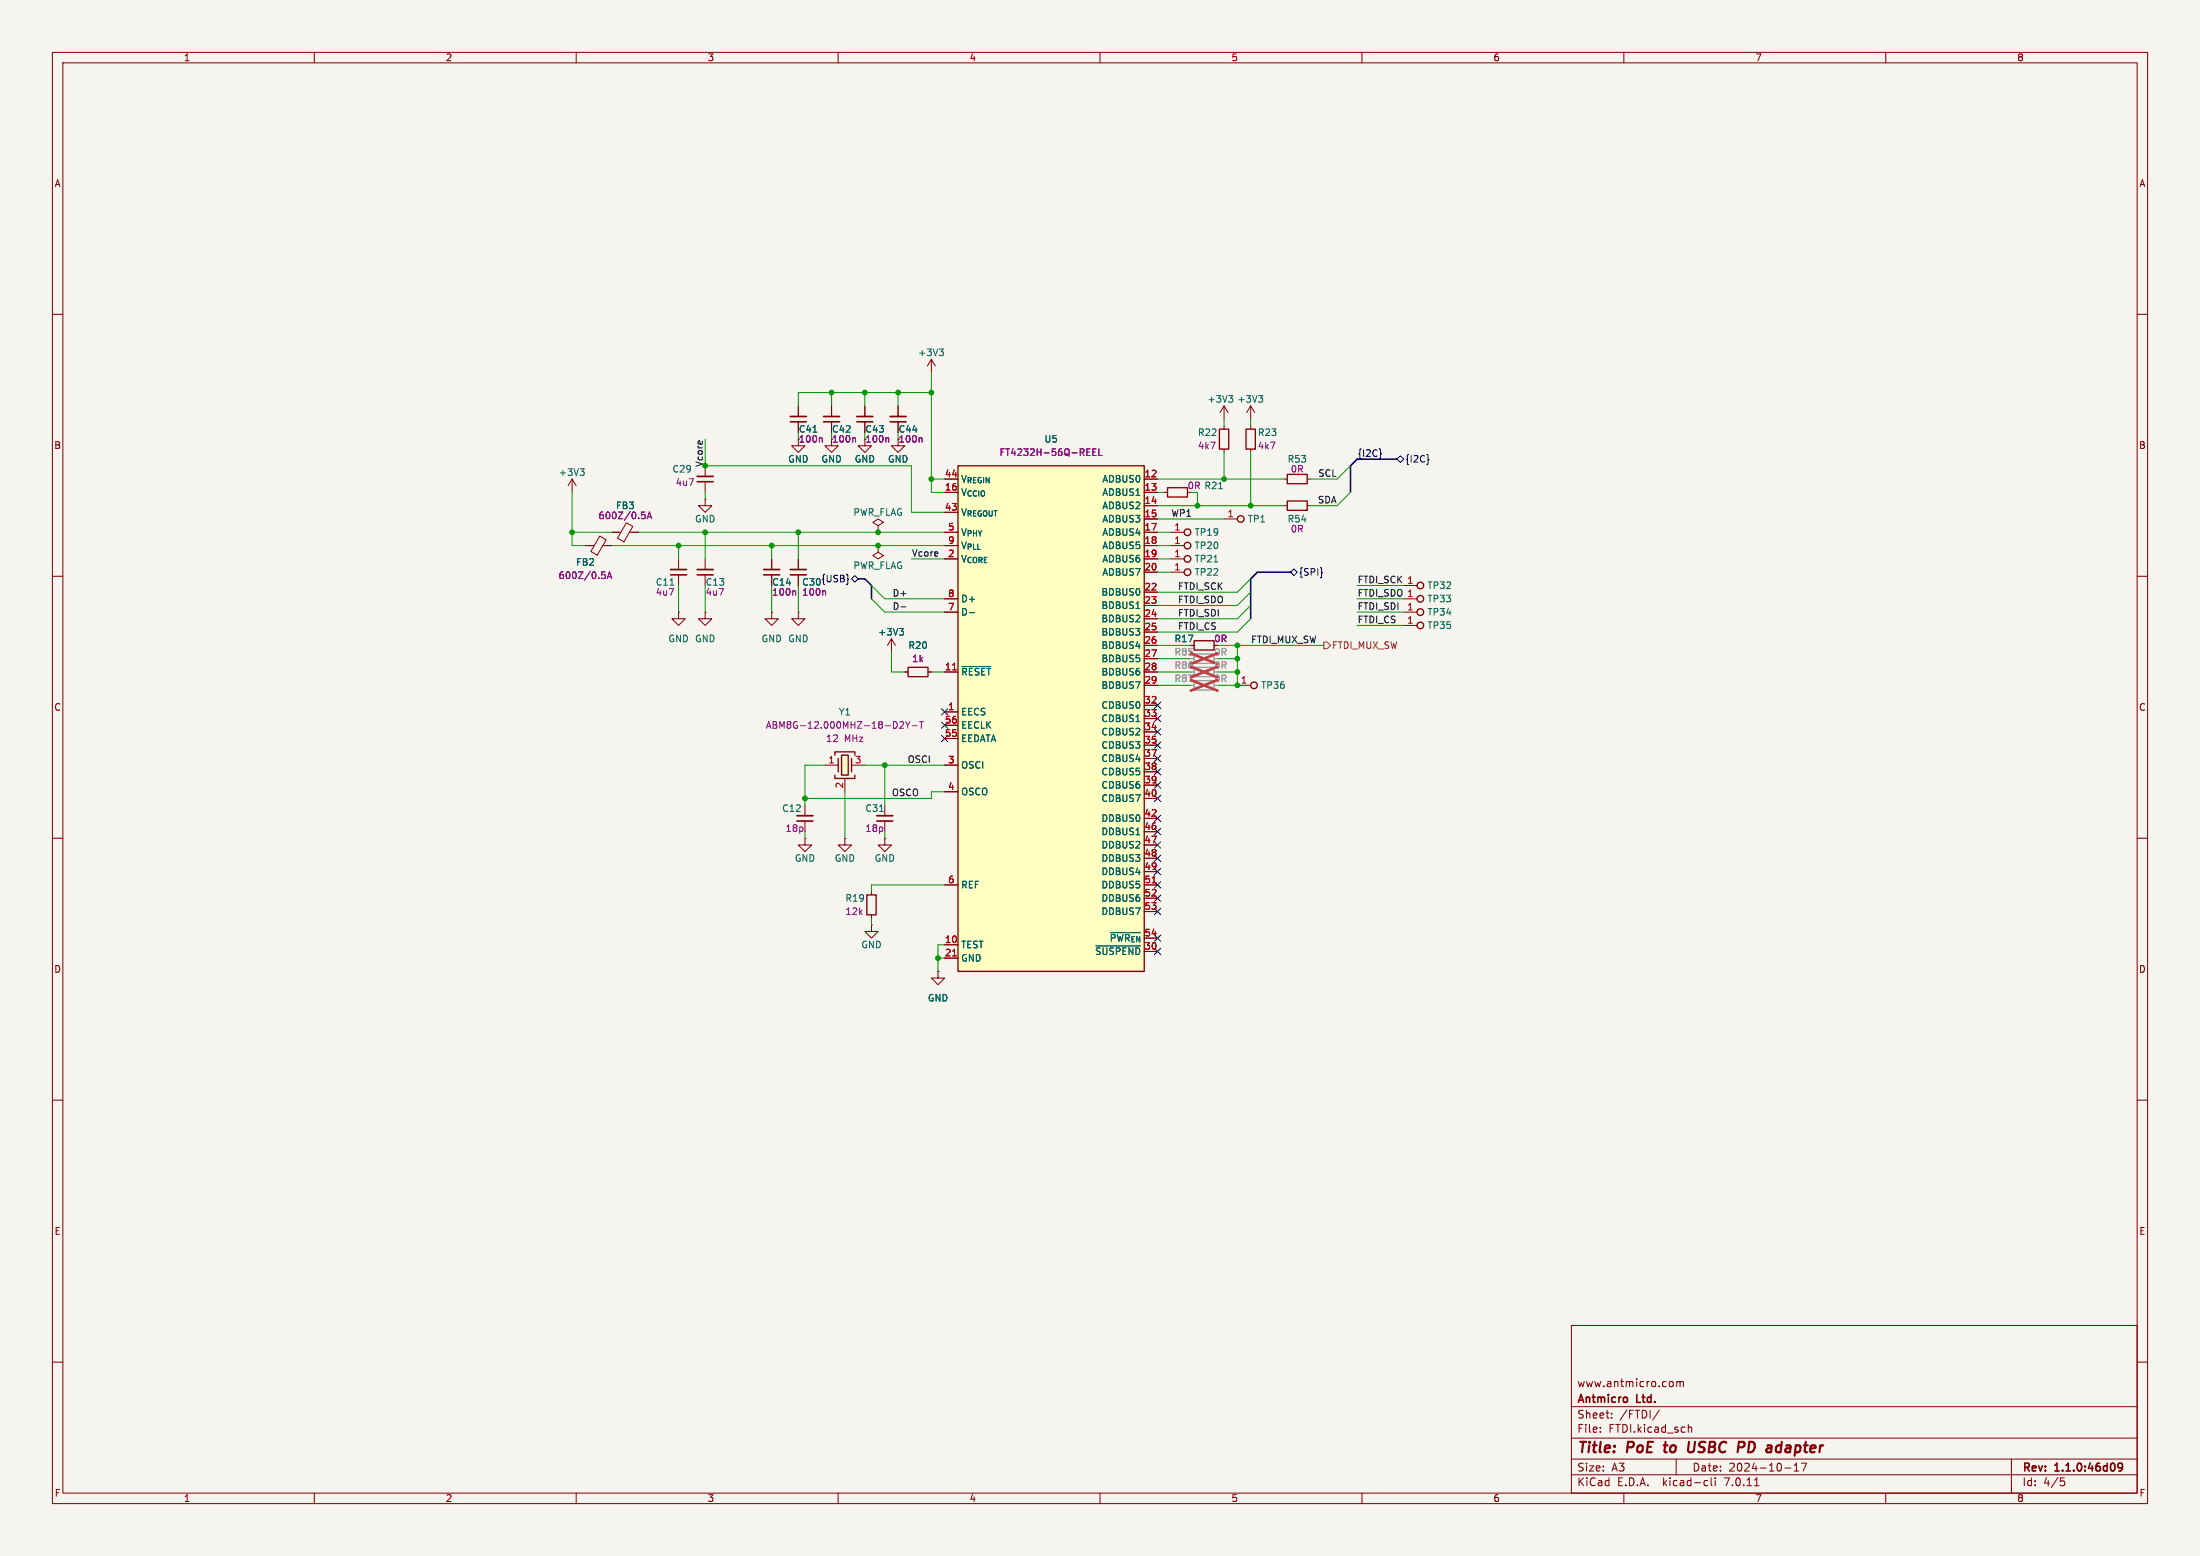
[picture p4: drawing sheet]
<svg xmlns="http://www.w3.org/2000/svg" width="420mm" height="297mm" viewBox="0 0 420 297" stroke-linecap="round" stroke-linejoin="round" font-family="sans-serif">
<path d="M0 0h420v297h-420z" fill="#f5f4ef" stroke="#f5f4ef" stroke-width=".19"/>
<g fill="none" stroke="#840000" stroke-width=".19">
<path d="M10 10h400v277h-400zM12 12h396v273h-396zM60 10v2M110 10v2M160 10v2M210 10v2M260 10v2M310 10v2M360 10v2M10 60h2M408 60h2M152.4 77.5v2"/>
<path d="M158.7 77.5v2M165.1 77.5v2M171.4 77.5v2M177.8 68.6v2.5M177.8 68.6l-.8 1.3M177.8 68.6l.8 1.3M233.7 77.5v2.5M233.7 77.5l-.8 1.2M233.7 77.5l.7 1.2M238.8 77.5v2.5M238.8 77.5l-.8 1.2M238.8 77.5l.7 1.2"/>
<path d="M109.2 91.4v2.6M109.2 91.4l-.7 1.3M109.2 91.4l.8 1.3M119.6 99.8l1.2 .7-1.7 2.9-1.2-.7zM134.6 95.3v1.2h1.3l-1.3 1.3-1.3-1.3h1.3M134.6 95.3h.1M134.6 88.9v2M134.6 91.9v2.1M152.4 83.8v1.3h1.3l-1.3 1.3-1.3-1.3h1.3M152.4 80.5v2.1M158.7 83.8v1.3h1.3l-1.3 1.3-1.2-1.3h1.2M158.7 80.5v2.1"/>
<path d="M165.1 83.8v1.3h1.3l-1.3 1.3-1.3-1.3h1.3M165.1 80.5v2.1M171.4 83.8v1.3h1.3l-1.3 1.3-1.2-1.3h1.2M171.4 80.5v2.1M180.3 94h2.6M180.3 91.4h2.6M180.3 97.8h2.6M218.4 99.1h2.6M218.4 94h2.6M218.4 91.4h2.6M218.4 96.5h2.6M222.2 94h.7"/>
<path d="M233.7 99.1h2.5M233.7 81.3v.6M233.7 85.7v.7M238.8 81.3v.6M238.8 85.7v.7M245.1 91.4h.6M245.1 96.5h.6M249.6 91.4h.6M249.6 96.5h.6M10 110h2M111.8 104.1h1.6M114.5 102.3l1.2 .7-1.7 3-1.2-.7z"/>
<path d="M115.1 104.1h1.7M116.8 101.6h1.7M120.2 101.6h1.7M129.5 116.8v1.3h1.3l-1.3 1.3-1.2-1.3h1.2M129.5 116.8h.1M129.5 106.7v2M129.5 109.7v2.1M134.6 116.8v1.3h1.3l-1.3 1.3-1.3-1.3h1.3M134.6 116.8h.1M134.6 106.7v2M134.6 109.7v2.1M147.3 116.8v1.3h1.3l-1.3 1.3-1.3-1.3h1.3"/>
<path d="M147.3 116.8h.1M147.3 106.7v2M147.3 109.7v2.1M152.4 116.8v1.3h1.3l-1.3 1.3-1.3-1.3h1.3M152.4 116.8h.1M152.4 106.7v2M152.4 109.7v2.1M167.6 100.3l1.1-.6-1.1-.6-1 .6 1 .6v1.3M167.6 101.6h.1M167.6 104.1v1.3l1.1 .6-1.1 .7-1-.7 1-.6M167.6 104.1h.1M180.3 101.6h2.6"/>
<path d="M180.3 104.1h2.6M180.3 106.7h2.6M180.3 116.8h2.6M180.3 114.3h2.6M218.4 101.6h2.6M218.4 104.1h2.6M218.4 109.2h2.6M218.4 106.7h2.6M218.4 113h2.6M218.4 115.6h2.6M218.4 118.1h2.6M223.5 101.6h2.6"/>
<path d="M223.5 104.1h2.6M223.5 109.2h2.6M223.5 106.7h2.6M268 116.8h2.5M268 114.3h2.5M268 119.4h2.5M268 111.8h2.5M408 110h2M170.2 121.9v2.6M170.2 121.9l-.8 1.3M170.2 121.9l.7 1.3M172.7 128.3h.7"/>
<path d="M177.2 128.3h.6M180.3 135.9h2.6M180.3 128.3h2.6M180.3 138.4h2.6M218.4 123.2h2.6M218.4 130.8h2.6M218.4 128.3h2.6M218.4 120.7h2.6M218.4 125.7h2.6M218.4 134.6h2.6M218.4 137.2h2.6M218.4 139.7h2.6"/>
<path d="M227.3 123.2h.7M236.2 130.8h2.6M10 160h2M153.7 153.7v2M153.7 156.7v2.1M157.5 146.1h2.5M161.3 148.6v2.5M162.6 146.1h2.5M168.9 153.7v2M168.9 156.7v2.1M180.3 146.1h2.6M180.3 151.1h2.6"/>
<path d="M180.3 141h2.6M218.4 142.2h2.6M218.4 144.8h2.6M218.4 147.3h2.6M218.4 149.9h2.6M218.4 152.4h2.6M218.4 156.2h2.6M218.4 158.8h2.6M408 160h2M153.7 160v1.3h1.2l-1.2 1.3-1.3-1.3h1.3M153.7 160h.1M161.3 160v1.3h1.3l-1.3 1.3-1.3-1.3h1.3"/>
<path d="M161.3 160h.1M166.4 176.5v1.3h1.2l-1.2 1.3-1.3-1.3h1.3M166.4 176.5h.1M166.4 170.2v.6M166.4 174.6v.7M168.9 160v1.3h1.3l-1.3 1.3-1.3-1.3h1.3M168.9 160h.1M180.3 168.9h2.6M218.4 161.3h2.6M218.4 163.8h2.6M218.4 166.4h2.6M218.4 168.9h2.6"/>
<path d="M218.4 171.5h2.6M218.4 174h2.6M179.1 185.4v1.3h1.2l-1.2 1.3-1.3-1.3h1.3M179.1 185.4h.1M180.3 180.3h2.6M180.3 182.9h2.6M218.4 181.6h2.6M10 210h2M408 210h2M10 260h2M300 253h108v32h-108zM408 260h2"/>
<path d="M300 278.5h108M300 274.5h108M300 268.5h108M305.5 273.2v.2M305.5 272.5v.1M307.7 270.5v.2M307.7 269.8v.1M316.8 269.1l-1.3 1.9M319.2 263.7l.2 .3v.4l-.2 .3M320 278.5v3M320.1 263.8l.4-.1 .2 .2M320.1 263.7v1"/>
<path d="M320.7 263.9l.2-.2 .4 .1 .1 .9M320.7 263.9v.8M322.3 271.9v1.5M322.3 272.5l.2-.1 .4 .1v.9M342.5 279.7l.4-.4v1.5M344.9 279.3l-.7 1.5M384 278.5v6.5M60 285v2M110 285v2M160 285v2M210 285v2M260 285v2"/>
<path d="M300 281.5h108M310 285v2M325.6 282.6l.4 .1M326 283.5l-.4 .1M326.7 282.1v1.3l.2 .2M327.4 282.1v.1M327.4 282.6v1M334.9 283.6h.9M340.7 280.2h1.2M342.5 280.8h.9M360 285v2M393.4 282.1h.7"/>
<path d="M393.5 282.7h.4l.3 .2-.2 .6-.5 .1"/>
</g>
<path d="M133.1 91.9h3M150.9 80.5h3M157.2 80.5h3.1M163.6 80.5h3M169.9 80.5h3.1M128 109.7h3.1M133.1 109.7h3M145.8 109.7h3M150.9 109.7h3M152.1 156.7h3.1M167.4 156.7h3M405.2 279.9l-.3 .3h-.3l-.3-.3 .2-.5 .4-.1 .2 .1a.99 .99 0 0 1-.3 1.4h-.3" fill="none" stroke="#840000" stroke-width=".3"/>
<path d="M317.6 275.9h.8M318 275.2l-.2 1.7 .2 .3M322.4 275.2l-.2 1.6 .2 .3a.66 .66 0 0 0 .9-.1M332.9 275.3a.53 .53 0 0 1 0 .8M339.2 277.1l.5 .1M339.9 275.9a.67 .67 0 0 0-.8 .4" fill="none" stroke="#840000" stroke-width=".4"/>
<g fill="none" stroke="#840000" stroke-width=".25">
<path d="M182.9 88.9h35.5v96.5h-35.5zM222.9 93.1h3.8v1.8h-3.8zM232.8 81.9h1.8v3.8h-1.8zM237.9 81.9h1.7v3.8h-1.7zM245.7 90.6h3.9v1.7h-3.9zM245.7 95.6h3.9v1.8h-3.9zM173.4 127.4h3.8v1.8h-3.8zM228 122.3h3.8v1.8h-3.8zM159.4 148v.6h3.8v-.6M159.4 144.1v-.6h3.8v.6M160 144.8v2.5M160.7 144.1h1.2v3.9h-1.2z"/>
<path d="M162.6 144.8v2.5M165.5 170.8h1.8v3.8h-1.8z"/>
<circle cx="236.9" cy="99.1" r=".63"/>
<circle cx="226.7" cy="104.1" r=".63"/>
<circle cx="226.7" cy="106.7" r=".63"/>
<circle cx="226.7" cy="101.6" r=".63"/>
<circle cx="226.7" cy="109.2" r=".63"/>
<circle cx="271.1" cy="116.8" r=".63"/>
<circle cx="271.1" cy="119.4" r=".63"/>
<circle cx="271.1" cy="111.8" r=".63"/>
<circle cx="271.1" cy="114.3" r=".63"/>
<circle cx="239.4" cy="130.8" r=".63"/>
</g>
<path d="M228 129.9h3.8v1.8h-3.8zM228 124.8h3.8v1.8h-3.8zM228 127.4h3.8v1.8h-3.8z" fill="none" stroke="#9c9b98" stroke-width=".25"/>
<path d="M227.3 130.8h.7M227.3 125.7h.7M227.3 128.3h.7" fill="none" stroke="#9c9b98" stroke-width=".19"/>
<path d="M227.3 129.8l5.1 2M227.3 124.7l5.1 2M227.3 127.3l5.1 2M232.4 129.8l-5.1 2M232.4 124.7l-5.1 2M232.4 127.3l-5.1 2" fill="none" stroke="#eb3a3d" stroke-width=".46"/>
<g fill="none" stroke="#006464" stroke-width=".19">
<path d="M179.3 66.6h.8l-.4 .5M179.9 67.1l.2 .2v.3l-.2 .3M234.6 75.5h.7l-.4 .5M235.1 76l.2 .2v.3l-.2 .3M240.3 75.5h.8l-.5 .5M240.8 76l.3 .2v.3l-.3 .3M110.7 89.5h.8l-.4 .5M111.3 90l.2 .2v.3l-.2 .2M155.2 82.5h.7M232.7 93.3h.7M127.9 111.7h.7M171.7 120h.8l-.4 .4"/>
<path d="M185.1 116.9h.9M216.9 116.1h.7M231.8 107.3h.7M172.2 120.4l.3 .3v.3l-.3 .2M183.6 127.2h5.5M167.9 154.9h.7M212 178h5.7M209.2 180.6h8.5"/>
</g>
<path d="M150.9 79.5h3M157.2 79.5h3.1M163.6 79.5h3M169.9 79.5h3.1M133.1 90.9h3M128 108.7h3.1M133.1 108.7h3M145.8 108.7h3M150.9 108.7h3M152.1 155.7h3.1M167.4 155.7h3" fill="none" stroke="#840000" stroke-width=".33"/>
<g fill="none" stroke="#840084" stroke-width=".19">
<path d="M122.5 97.7h.6M122.6 98.2h.3l.3 .3-.1 .4-.5 .1M123.6 99l.4-1.3 .4 1.3M123.7 98.6h.6M156.8 83.6l.2 .1v.7M163.1 83.6l.2 .1v.7M169.5 83.6l.2 .1v.7M175.8 83.6l.2 .1v.7M207.5 86.3h.4M207.5 86.9h.6M207.5 85.7h.6M208.6 86.3h.5"/>
<path d="M209.2 85.7h-.6v1.2h.6M209.8 85.7v1.2h.6M114.9 109.2h.6M115 109.6h.3l.3 .3-.2 .5h-.4M115.9 110.4l.5-1.2 .4 1.2M116.1 110.1h.6M151.7 112.8l.2 .1v.7M157.4 112.8l.2 .1v.7M170.9 137.7a.68 .68 0 0 1 .4 .7 .68 .68 0 0 1-.4 .6M171.8 137.9l.5-.2 .2 .4-.8 .9h.8M172.9 137.7l.4 .7M173.3 138.4v.6"/>
<path d="M173.7 137.7l-.4 .7M174.1 138.5h1M175.5 137.7h.8M175.9 137.7v1.3"/>
</g>
<g fill="#ffffc2" stroke="#ffffc2" stroke-width=".19">
<path d="M182.9 88.9h35.5v96.5h-35.5z"/>
<path d="M160.7 144.1h1.2v3.9h-1.2z"/>
</g>
<path d="M181.9 127.9h.7M220 168.5h.7M181.9 182.5h.7" fill="none" stroke="#a90000" stroke-width=".19"/>
<path d="M160 144.8v2.5M162.6 144.8v2.5" fill="none" stroke="#ffffc2" stroke-width=".19"/>
<g fill="none" stroke="#000084" stroke-width=".19">
<path d="M263.5 86.5l.2 .1-.2 .2M266.7 87.6l.6-.6 .7 .6-.7 .7zM272.6 87.5l.2 .2-.2 .2M161.9 110.5l.1 .1h-.1M162.6 110.5l.6-.6 .6 .6-.6 .6zM246.4 109.2l.6-.6 .6 .6-.6 .7zM252.4 109.3h.1l-.1 .1M179.7 137.8l1.2 1.2M179.7 135.3l1.2 1.2M180.9 137.8l-1.2 1.2M180.9 135.3l-1.2 1.2M220.4 139.1l1.2 1.2"/>
<path d="M220.4 136.6l1.2 1.2M220.4 134l1.2 1.2M221.6 139.1l-1.2 1.2M221.6 136.6l-1.2 1.2M221.6 134l-1.2 1.2M179.7 140.4l1.2 1.2M180.9 140.4l-1.2 1.2M220.4 158.1l1.2 1.3M220.4 144.2l1.2 1.2M220.4 146.7l1.2 1.2M220.4 141.6l1.2 1.2M220.4 155.6l1.2 1.2"/>
<path d="M220.4 151.8l1.2 1.2M220.4 149.3l1.2 1.2M221.6 158.1l-1.2 1.3M221.6 144.2l-1.2 1.2M221.6 146.7l-1.2 1.2M221.6 141.6l-1.2 1.2M221.6 155.6l-1.2 1.2M221.6 151.8l-1.2 1.2M221.6 149.3l-1.2 1.2M220.4 165.8l1.2 1.2M220.4 163.2l1.2 1.2M220.4 173.4l1.2 1.2"/>
<path d="M220.4 168.3l1.2 1.2M220.4 170.8l1.2 1.3M220.4 160.7l1.2 1.2M221.6 165.8l-1.2 1.2M221.6 163.2l-1.2 1.2M221.6 173.4l-1.2 1.2M221.6 168.3l-1.2 1.2M221.6 170.8l-1.2 1.3M221.6 160.7l-1.2 1.2M220.4 181l1.2 1.2M221.6 181l-1.2 1.2"/>
</g>
<path d="M252.7 122.6h.7l.6 .6-.6 .6h-.7z" fill="none" stroke="#725600" stroke-width=".19"/>
<path d="M172 115.8h1" fill="none" stroke="#0f0f0f" stroke-width=".19"/>
<path d="M266.7 87.6h-7.6l-1.3 1.3v5.1M163.8 110.5h1.3l1.3 1.3v2.5M246.4 109.2h-6.4l-1.2 1.3v7.6" fill="none" stroke="#000084" stroke-width=".3"/>
<g fill="none" stroke="#009600" stroke-width=".19">
<path d="M158.7 74.9v2.6M165.1 74.9v2.6M171.4 74.9v2.6M177.8 71.1v22.9h2.5M177.8 74.9h-25.4v2.6M109.2 94v10.1h2.6M134.6 83.8v5.1h39.4v8.9h6.3M134.6 94v1.3M152.4 82.6v1.2M158.7 82.6v1.2M165.1 82.6v1.2M171.4 82.6v1.2"/>
<path d="M177.8 91.4h2.5M221 96.5h24.1M221 94h1.2M221 91.4h24.1M221 99.1h12.7M228.6 94v2.5M233.7 80v1.3M233.7 86.4v5M238.8 80v1.3M238.8 86.4v10.1M257.8 94l-2.5 2.5h-5.1M257.8 88.9l-2.5 2.5h-5.1"/>
<path d="M109.2 101.6h7.6M116.8 104.1h63.5M121.9 101.6h58.4M129.5 104.1v2.6M129.5 111.8v5M134.6 101.6v5.1M134.6 111.8v5M147.3 104.1v2.6M147.3 111.8v5M152.4 101.6v5.1M152.4 111.8v5M166.4 114.3l2.5 2.5h11.4"/>
<path d="M166.4 111.8l2.5 2.5h11.4M174 106.7h6.3M221 101.6h2.5M221 104.1h2.5M221 106.7h2.5M221 109.2h2.5M238.8 115.6l-2.6 2.5h-15.2M238.8 113l-2.6 2.6h-15.2M238.8 110.5l-2.6 2.5h-15.2M238.8 118.1l-2.6 2.6h-15.2M259.1 116.8h8.9M259.1 114.3h8.9"/>
<path d="M259.1 111.8h8.9M259.1 119.4h8.9M170.2 124.5v3.8h2.5M177.8 128.3h2.5M221 128.3h6.3M221 123.2h6.3M221 130.8h6.3M221 125.7h6.3M232.4 128.3h3.8M232.4 123.2h20.3M232.4 125.7h3.8M236.2 123.2v7.6h-3.8"/>
<path d="M153.7 158.8v1.2M157.5 146.1h-3.8v7.6M161.3 151.1v8.9M165.1 146.1h15.2M168.9 146.1v7.6M168.9 158.8v1.2M180.3 151.1h-2.5v1.3h-24.1M166.4 175.3v1.2M180.3 168.9h-13.9v1.3M179.1 182.9h1.2M180.3 180.3h-1.2v5.1"/>
</g>
<g fill="#009600" stroke="#009600" stroke-width=".19">
<circle cx="167.6" cy="104.1" r=".46"/>
<circle cx="167.6" cy="101.6" r=".46"/>
<circle cx="171.4" cy="74.9" r=".46"/>
<circle cx="165.1" cy="74.9" r=".46"/>
<circle cx="177.8" cy="74.9" r=".46"/>
<circle cx="177.8" cy="91.4" r=".46"/>
<circle cx="152.4" cy="101.6" r=".46"/>
<circle cx="147.3" cy="104.1" r=".46"/>
<circle cx="158.7" cy="74.9" r=".46"/>
<circle cx="228.6" cy="96.5" r=".46"/>
<circle cx="238.8" cy="96.5" r=".46"/>
<circle cx="233.7" cy="91.4" r=".46"/>
<circle cx="236.2" cy="123.2" r=".46"/>
<circle cx="236.2" cy="125.7" r=".46"/>
<circle cx="236.2" cy="128.3" r=".46"/>
<circle cx="236.2" cy="130.8" r=".46"/>
<circle cx="134.6" cy="88.9" r=".46"/>
<circle cx="134.6" cy="101.6" r=".46"/>
<circle cx="129.5" cy="104.1" r=".46"/>
<circle cx="109.2" cy="101.6" r=".46"/>
<circle cx="153.7" cy="152.4" r=".46"/>
<circle cx="179.1" cy="182.9" r=".46"/>
<circle cx="168.9" cy="146.1" r=".46"/>
</g>
<g font-size="2.8" fill="#840000">
<text x="301" y="277.9">Title:</text>
<text x="310.6" y="277.9">PoE</text>
<text x="318.6" y="277.9">to</text>
<text x="323.9" y="277.9">USBC</text>
<text x="334.2" y="277.9">PD</text>
<text x="340.5" y="277.9">adapter</text>
</g>
<g font-size="2.1" fill="#840000">
<text x="301" y="268.2">Antmicro</text>
<text x="301" y="265">www.antmicro.com</text>
<text x="312.5" y="268.2">Ltd.</text>
<text x="301" y="273.7">File:</text>
<text x="301" y="271">Sheet:</text>
<text x="307.1" y="273.7">FTDI.kicad_sch</text>
<text x="309.2" y="271">/FTDI/</text>
<text x="301" y="281.1">Size:</text>
<text x="307.6" y="281.1">A3</text>
<text x="323" y="281.1">Date:</text>
<text x="330" y="281.1">2024-10-17</text>
<text x="386" y="281.3">Rev:</text>
<text x="392.4" y="281.3">1.1.0:46d09</text>
<text x="301" y="283.9">KiCad</text>
<text x="308.7" y="283.9">E.D.A.</text>
<text x="317.6" y="283.9">kicad-cli</text>
<text x="329.5" y="283.9">7.0.11</text>
<text x="386" y="283.9">Id:</text>
<text x="390.1" y="283.9">4/5</text>
</g>
<g font-size="1.8" fill="#840000">
<text x="35" y="11.9">1</text>
<text x="85" y="11.9">2</text>
<text x="135" y="11.9">3</text>
<text x="185" y="11.9">4</text>
<text x="235" y="11.9">5</text>
<text x="285" y="11.9">6</text>
<text x="335" y="11.9">7</text>
<text x="385" y="11.9">8</text>
<text x="10.3" y="35.9">A</text>
<text x="408.3" y="35.9">A</text>
<text x="10.3" y="85.9">B</text>
<text x="152.4" y="84.7">100n</text>
<text x="158.7" y="84.7">100n</text>
<text x="165.1" y="84.7">100n</text>
<text x="171.4" y="84.7">100n</text>
<text x="408.2" y="85.9">B</text>
<text x="231.7" y="122.8">0R</text>
<text x="10.3" y="135.9">C</text>
<text x="408.2" y="135.9">C</text>
<text x="10.3" y="185.9">D</text>
<text x="408.2" y="185.9">D</text>
<text x="10.3" y="235.9">E</text>
<text x="408.3" y="235.9">E</text>
<text x="10.3" y="285.9">F</text>
<text x="35" y="286.9">1</text>
<text x="85" y="286.9">2</text>
<text x="135" y="286.9">3</text>
<text x="185" y="286.9">4</text>
<text x="235" y="286.9">5</text>
<text x="285" y="286.9">6</text>
<text x="335" y="286.9">7</text>
<text x="385" y="286.9">8</text>
<text x="408.3" y="285.9">F</text>
</g>
<g font-size="1.8" fill="#006464">
<text x="175.2" y="68.2">+3V3</text>
<text x="230.4" y="77.1">+3V3</text>
<text x="236.1" y="77.1">+3V3</text>
<text x="228.6" y="83.4">R22</text>
<text x="240" y="83.4">R23</text>
<text x="150.4" y="88.5">GND</text>
<text x="156.7" y="88.5">GND</text>
<text x="163.1" y="88.5">GND</text>
<text x="169.4" y="88.5">GND</text>
<text x="199.3" y="84.7">U5</text>
<text x="245.7" y="88.5">R53</text>
<text x="106.6" y="91">+3V3</text>
<text x="128.3" y="90.4">C29</text>
<text x="183.4" y="94.8">V_{CCIO}</text>
<text x="183.4" y="92.3">V_{REGIN}</text>
<text x="210.4" y="92.3">ADBUS0</text>
<text x="210.4" y="94.8">ADBUS1</text>
<text x="132.6" y="99.9">GND</text>
<text x="162.8" y="98.7">PWR_FLAG</text>
<text x="183.4" y="98.7">V_{REGOUT}</text>
<text x="210.4" y="97.4">ADBUS2</text>
<text x="210.4" y="99.9">ADBUS3</text>
<text x="238.1" y="99.9">TP1</text>
<text x="245.7" y="99.9">R54</text>
<text x="183.4" y="107.5">V_{CORE}</text>
<text x="183.4" y="102.5">V_{PHY}</text>
<text x="183.4" y="105">V_{PLL}</text>
<text x="210.4" y="102.5">ADBUS4</text>
<text x="210.4" y="105">ADBUS5</text>
<text x="210.4" y="107.5">ADBUS6</text>
<text x="228" y="102.5">TP19</text>
<text x="228" y="105">TP20</text>
<text x="228" y="107.5">TP21</text>
<text x="109.9" y="108.2">FB2</text>
<text x="125.1" y="112">C11</text>
<text x="134.6" y="112">C13</text>
<text x="162.8" y="108.8">PWR_FLAG</text>
<text x="210.2" y="113.9">BDBUS0</text>
<text x="210.4" y="110.1">ADBUS7</text>
<text x="228" y="110.1">TP22</text>
<text x="272.4" y="112.6">TP32</text>
<text x="183.4" y="117.7">D-</text>
<text x="183.4" y="115.2">D+</text>
<text x="210.2" y="116.4">BDBUS1</text>
<text x="210.2" y="119">BDBUS2</text>
<text x="272.4" y="117.7">TP34</text>
<text x="272.4" y="115.2">TP33</text>
<text x="127.5" y="122.8">GND GND</text>
<text x="145.3" y="122.8">GND GND</text>
<text x="167.5" y="121.5">+3V3</text>
<text x="173.3" y="124.1">R20</text>
<text x="210.2" y="121.5">BDBUS3</text>
<text x="210.2" y="124.1">BDBUS4</text>
<text x="224.1" y="122.8">R17</text>
<text x="272.4" y="120.2">TP35</text>
<text x="183.4" y="129.1">~{RESET}</text>
<text x="210.2" y="126.6">BDBUS5</text>
<text x="210.2" y="129.1">BDBUS6</text>
<text x="210.2" y="131.7">BDBUS7</text>
<text x="240.7" y="131.7">TP36</text>
<text x="160" y="136.8">Y1</text>
<text x="183.4" y="136.8">EECS</text>
<text x="210.2" y="135.5">CDBUS0</text>
<text x="183.4" y="141.8">EEDATA</text>
<text x="183.4" y="139.3">EECLK</text>
<text x="210.2" y="138">CDBUS1</text>
<text x="210.2" y="140.6">CDBUS2</text>
<text x="210.2" y="143.1">CDBUS3</text>
<text x="183.4" y="146.9">OSCI</text>
<text x="210.2" y="145.6">CDBUS4</text>
<text x="210.2" y="148.2">CDBUS5</text>
<text x="149.2" y="155.2">C12</text>
<text x="165.1" y="155.2">C31</text>
<text x="183.4" y="152">OSCO</text>
<text x="210.2" y="150.7">CDBUS6</text>
<text x="210.2" y="153.3">CDBUS7</text>
<text x="210.2" y="157.1">DDBUS0</text>
<text x="210.2" y="159.6">DDBUS1</text>
<text x="151.6" y="164.7">GND</text>
<text x="159.3" y="164.7">GND</text>
<text x="166.9" y="164.7">GND</text>
<text x="210.2" y="162.2">DDBUS2</text>
<text x="210.2" y="164.7">DDBUS3</text>
<text x="210.2" y="167.2">DDBUS4</text>
<text x="161.3" y="172.3">R19</text>
<text x="183.4" y="169.8">REF</text>
<text x="210.2" y="169.8">DDBUS5</text>
<text x="210.2" y="172.3">DDBUS6</text>
<text x="210.2" y="174.9">DDBUS7</text>
<text x="211.7" y="179.9">~{PWR_{EN}}</text>
<text x="164.3" y="181.2">GND</text>
<text x="183.4" y="181.2">TEST</text>
<text x="183.4" y="183.7">GND</text>
<text x="209" y="182.5">~{SUSPEND}</text>
<text x="177" y="191.4">GND</text>
</g>
<g font-size="1.8" fill="#840084">
<text x="152.4" y="82.8">C41</text>
<text x="158.7" y="82.8">C42</text>
<text x="165.1" y="82.8">C43</text>
<text x="171.4" y="82.8">C44</text>
<text x="190.7" y="87.2">FT4232H-56Q-REEL</text>
<text x="228.6" y="86">4k7</text>
<text x="240" y="86">4k7</text>
<text x="128.9" y="92.9">4u7</text>
<text x="246.3" y="90.4">0R</text>
<text x="114.1" y="99.3">600Z/0.5A</text>
<text x="117.5" y="97.4">FB3</text>
<text x="246.3" y="101.8">0R</text>
<text x="106.5" y="110.7">600Z/0.5A</text>
<text x="125.1" y="113.9">4u7</text>
<text x="134.6" y="113.9">4u7</text>
<text x="147.3" y="112">C14</text>
<text x="147.3" y="113.9">100n</text>
<text x="153" y="112">C30</text>
<text x="153" y="113.9">100n</text>
<text x="174" y="126.6">1k</text>
<text x="146.1" y="139.3">ABM8G-12.000MHZ-18-D2Y-T</text>
<text x="157.6" y="141.8">12</text>
<text x="161.2" y="141.8">MHz</text>
<text x="149.9" y="159">18p</text>
<text x="165.1" y="159">18p</text>
<text x="161.3" y="174.9">12k</text>
</g>
<g font-size="1.8" fill="#0f0f0f">
<text x="134.3" y="89.2" transform="rotate(-90 134.3 89.2)">Vcore</text>
<text x="251.6" y="91.1">SCL</text>
<text x="223.5" y="98.7">WP1</text>
<text x="251.5" y="96.2">SDA</text>
<text x="174" y="106.3">Vcore</text>
<text x="170.3" y="114">D+</text>
<text x="224.8" y="112.7">FTDI_SCK</text>
<text x="259.1" y="114">FTDI_SDO 1</text>
<text x="259.1" y="111.4">FTDI_SCK 1</text>
<text x="170.3" y="116.5">D-</text>
<text x="224.8" y="117.8">FTDI_SDI</text>
<text x="224.8" y="115.2">FTDI_SDO</text>
<text x="259.1" y="116.5">FTDI_SDI</text>
<text x="259.1" y="119">FTDI_CS</text>
<text x="224.8" y="120.3">FTDI_CS</text>
<text x="238.7" y="122.8">FTDI_MUX_SW</text>
<text x="173.2" y="145.7">OSCI</text>
<text x="170.2" y="152.1">OSCO</text>
</g>
<g font-size="1.8" fill="#000084">
<text x="259.1" y="87.3">{I2C}</text>
<text x="268.2" y="88.5">{I2C}</text>
<text x="156.7" y="111.4">{USB}</text>
<text x="247.8" y="110.1">{SPI}</text>
</g>
<g font-size="1.8" fill="#a90000">
<text x="180.3" y="93.7">16</text>
<text x="180.3" y="91.2">44</text>
<text x="218.4" y="91.2">12</text>
<text x="218.4" y="93.7">13</text>
<text x="180.3" y="97.5">43</text>
<text x="180.9" y="101.3">5</text>
<text x="218.4" y="96.3">14</text>
<text x="218.4" y="98.8">15</text>
<text x="218.4" y="101.3">17</text>
<text x="224.1" y="101.3">1</text>
<text x="234.2" y="98.8">1</text>
<text x="180.9" y="106.4">2</text>
<text x="180.9" y="103.9">9</text>
<text x="218.4" y="103.9">18</text>
<text x="218.4" y="106.4">19</text>
<text x="224.1" y="103.9">1</text>
<text x="224.1" y="106.4">1</text>
<text x="218.4" y="109">20</text>
<text x="218.4" y="112.8">22</text>
<text x="224.1" y="109">1</text>
<text x="180.9" y="116.6">7</text>
<text x="180.9" y="114">8</text>
<text x="218.4" y="115.3">23</text>
<text x="218.4" y="117.9">24</text>
<text x="268.5" y="119.1">1</text>
<text x="268.5" y="116.6">1</text>
<text x="218.4" y="120.4">25</text>
<text x="218.4" y="122.9">26</text>
<text x="218.4" y="125.5">27</text>
<text x="180.3" y="128">11</text>
<text x="218.4" y="128">28</text>
<text x="218.4" y="130.6">29</text>
<text x="236.8" y="130.6">1</text>
<text x="180.9" y="135.6">1</text>
<text x="218.4" y="134.4">32</text>
<text x="218.4" y="136.9">33</text>
<text x="180.3" y="140.7">55</text>
<text x="180.3" y="138.2">56</text>
<text x="218.4" y="139.4">34</text>
<text x="218.4" y="142">35</text>
<text x="158" y="145.8">1</text>
<text x="163.1" y="145.8">3</text>
<text x="180.9" y="145.8">3</text>
<text x="218.4" y="144.5">37</text>
<text x="218.4" y="147.1">38</text>
<text x="218.4" y="149.6">39</text>
<text x="161" y="150.6" transform="rotate(-90 161 150.6)">2</text>
<text x="180.9" y="150.9">4</text>
<text x="218.4" y="152.1">40</text>
<text x="218.4" y="156">42</text>
<text x="218.4" y="158.5">46</text>
<text x="218.4" y="161">47</text>
<text x="218.4" y="163.6">48</text>
<text x="218.4" y="166.1">49</text>
<text x="180.9" y="168.7">6</text>
<text x="218.4" y="168.7">51</text>
<text x="218.4" y="171.2">52</text>
<text x="218.4" y="173.7">53</text>
<text x="218.4" y="178.8">54</text>
<text x="180.3" y="180.1">10</text>
<text x="180.3" y="182.6">21</text>
<text x="218.4" y="181.4">30</text>
</g>
<text font-size="1.8" fill="#009600" x="226.6" y="93.6">0R R21</text>
<g font-size="1.8" fill="#939391">
<text x="224.1" y="125.3">R85</text>
<text x="224.1" y="130.4">R87</text>
<text x="224.1" y="127.9">R86</text>
</g>
<g font-size="1.8" fill="#9c9b98">
<text x="231.7" y="125.3">0R</text>
<text x="231.7" y="130.4">0R</text>
<text x="231.7" y="127.9">0R</text>
</g>
<text font-size="1.8" fill="#725600" x="254.2" y="124.1">FTDI_MUX_SW</text>
</svg>
